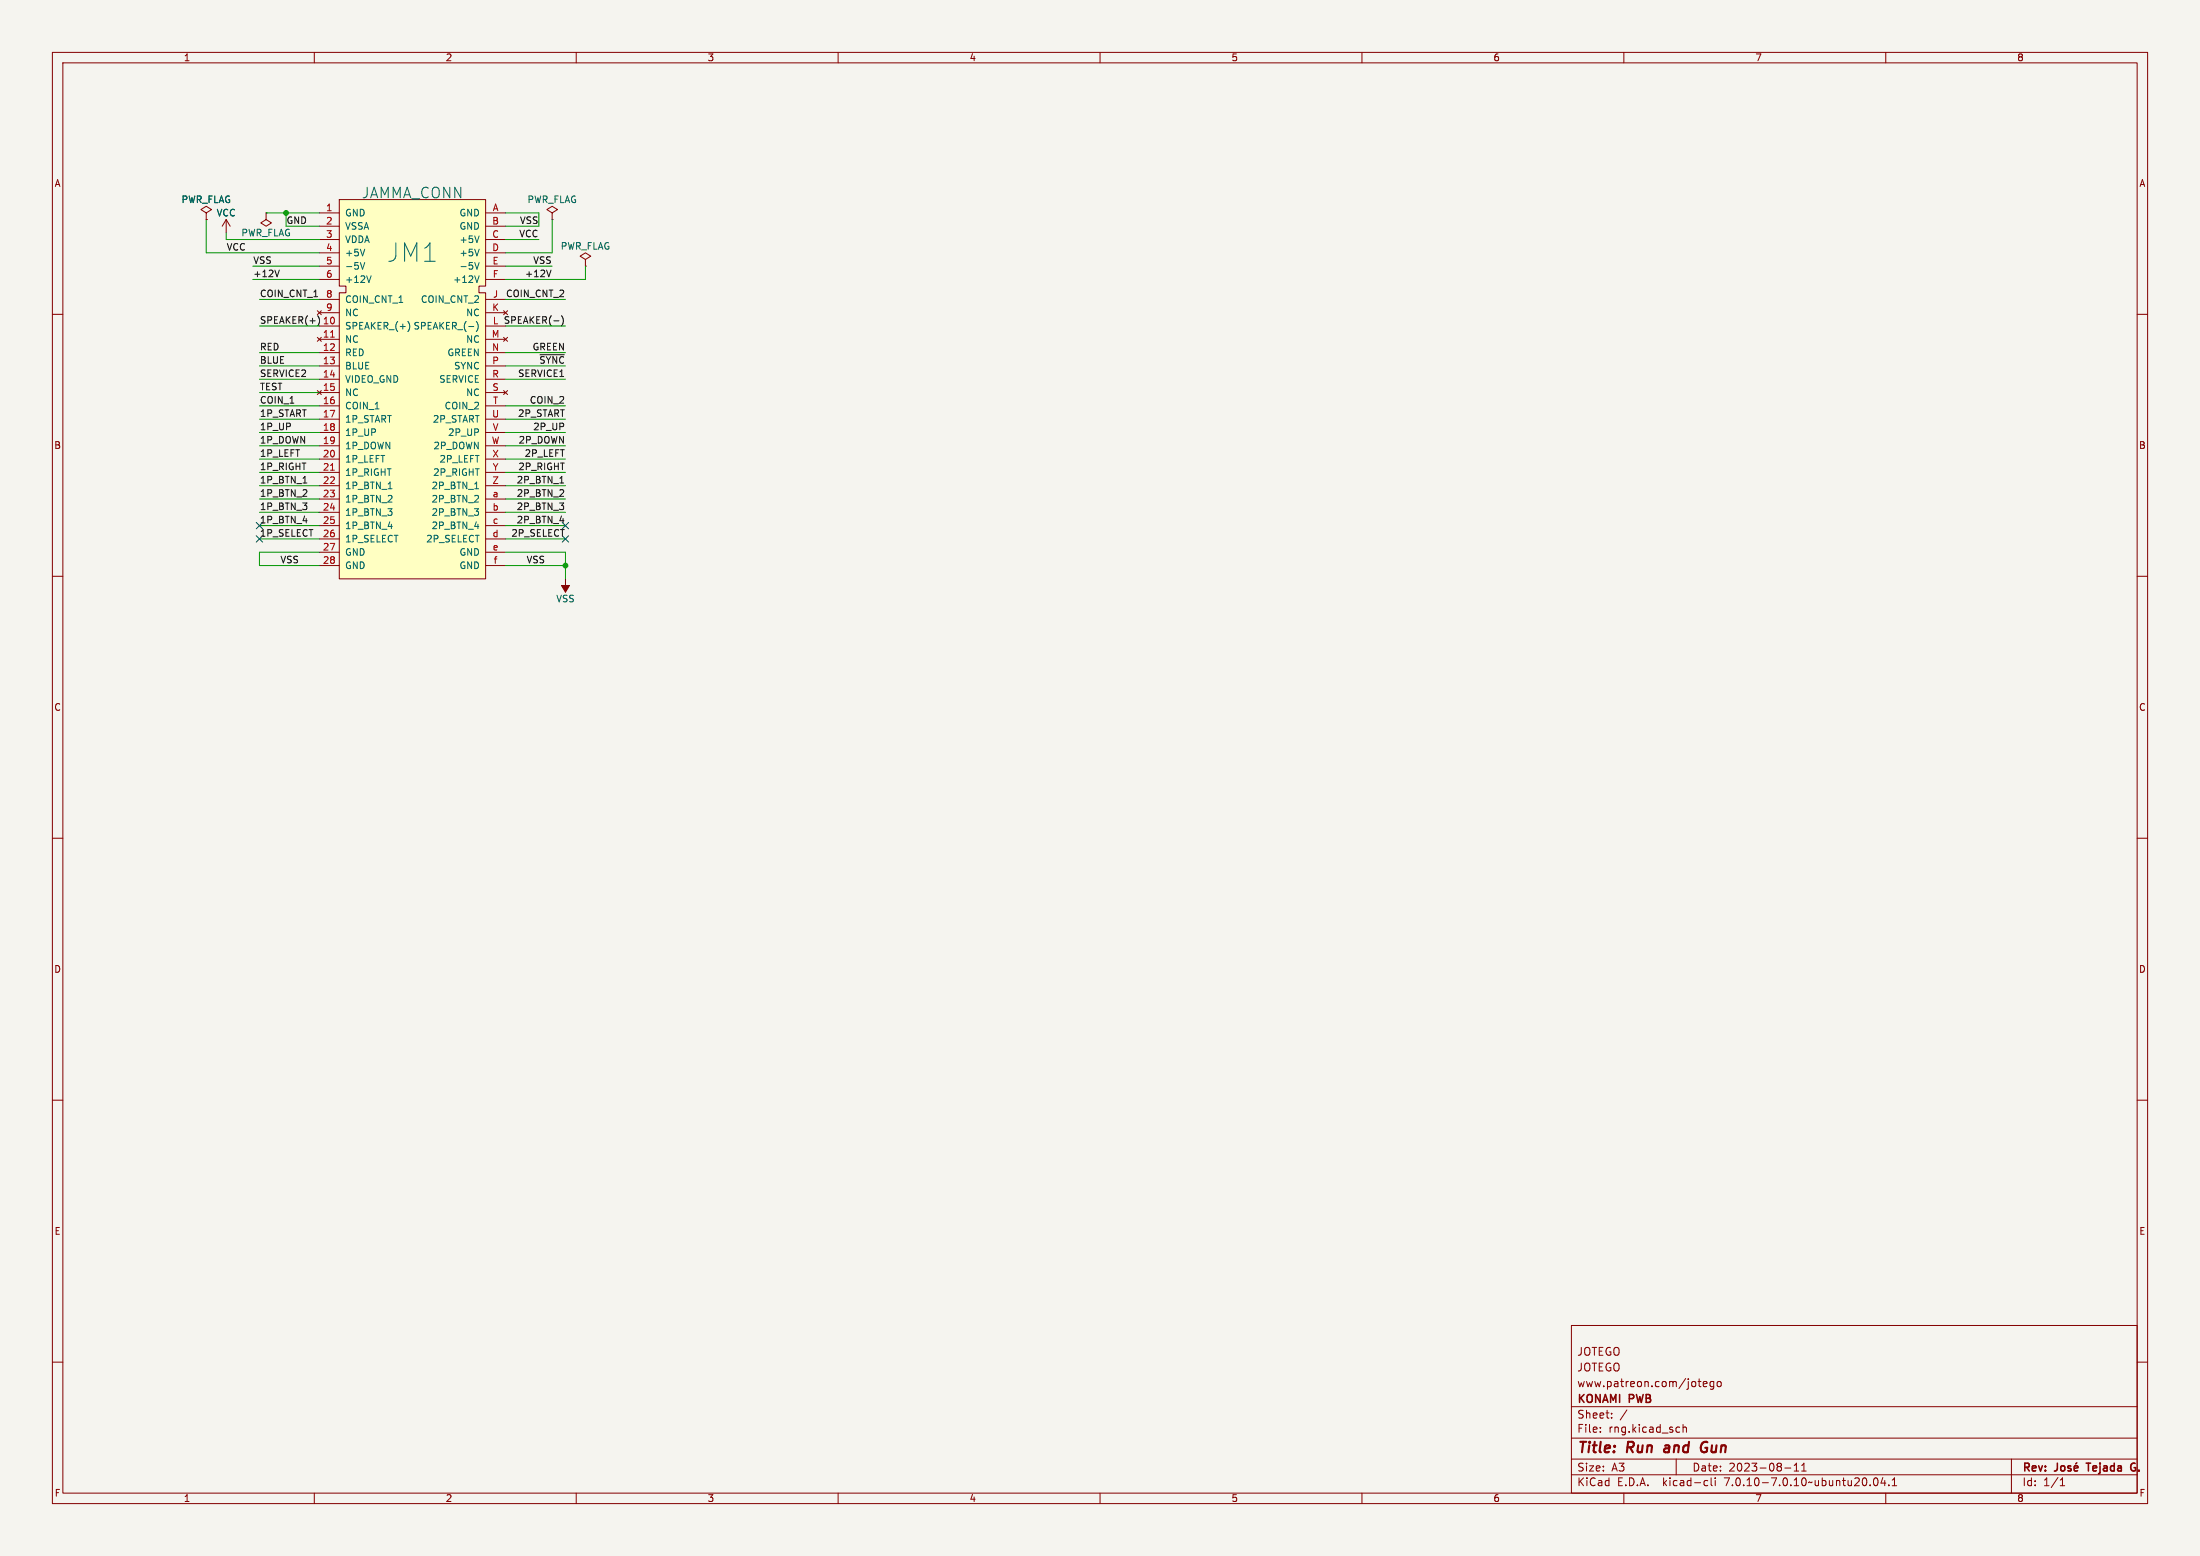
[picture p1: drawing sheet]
<svg xmlns="http://www.w3.org/2000/svg" width="420mm" height="297mm" viewBox="0 0 420 297" stroke-linecap="round" stroke-linejoin="round" font-family="sans-serif">
<path d="M0 0h420v297h-420z" fill="#f5f4ef" stroke="#f5f4ef" stroke-width=".19"/>
<g fill="none" stroke="#840000" stroke-width=".19">
<path d="M10 10h400v277h-400zM12 12h396v273h-396zM60 10v2M110 10v2M160 10v2M210 10v2M260 10v2M310 10v2M360 10v2M10 60h2M39.4 40.6l1-.6-1-.6-1 .6 1 .6v1.3M39.4 41.9h.1"/>
<path d="M43.2 41.9l-.8 1.3M43.2 41.9v2.6M43.2 41.9l.7 1.3M50.8 40.6v1.3l1 .6-1 .7-1-.7 1-.6M50.8 40.6h.1M105.4 40.6l1-.6-1-.6-1 .6 1 .6v1.3M105.4 41.9h.1M111.8 49.5l1-.6-1-.6-1.1 .6 1.1 .6v1.3M111.8 50.8h.1M408 60h2M10 110h2M107.9 110.5v2.5"/>
<path d="M408 110h2M10 160h2M408 160h2M10 210h2M408 210h2M10 260h2M300 253h108v32h-108zM408 260h2M300 278.5h108M300 274.5h108M300 268.5h108M305.5 273.2v.2"/>
<path d="M305.5 272.5v.1M307.7 270.5v.2M307.7 269.8v.1M310.6 269.1l-1.3 1.9M320 278.5v3M320.5 272.4l.2 .1M320.7 273.3l-.2 .1M321.3 271.9v1.5M321.3 272.5l.2-.1 .4 .1v.9M324.2 263.7h.5M324.6 264.7h.1M325.2 264.2l.7-.2-.1-.2-.4-.1-.2 .2v.7h.6"/>
<path d="M327.2 263.8l-.5-.1-.3 .3 .2 .6h.6M327.2 263.7v1.2l-.3 .3-.4-.1M327.9 263.8l.2-.1 .4 .1 .1 .6-.2 .2-.3 .1-.2-.2zM342.5 279.7l.4-.4v1.5M343.9 279.7l.5-.4v1.5M384 278.5v6.5M60 285v2M110 285v2M160 285v2M210 285v2M260 285v2M300 281.5h108"/>
<path d="M310 285v2M325.6 282.6l.4 .1M326 283.5l-.4 .1M326.7 282.1v1.3l.2 .2M327.4 282.1v.1M327.4 282.6v1M340.7 280.2h1.2M342.5 280.8h.9M343.9 280.8h.9M357 283.4v.2M357.8 282.2l.2-.1a.8 .8 0 0 1 .5 .7 .8 .8 0 0 1-.5 .8l-.2-.2-.1-.4zM359.4 282l-.3 1.1h.9"/>
<path d="M359.8 282.6v1M360 285v2M360.6 283.4v.2M361.2 283.6h.9M361.2 282.5l.5-.4v1.5M393.3 283.6h.9M393.3 282.5l.4-.4v1.5"/>
</g>
<path d="M392.8 279.3v1.1a.48 .48 0 0 1-.6 .4M393.5 279.9l.4-.1 .3 .3v.4l-.3 .3-.4-.1-.1-.2zM395.3 279.9l-.3-.1-.2 .2v.2l.5 .2v.3h-.5M396.5 279.2l-.2 .2M398.3 279.3h.8M407.5 279.3a.75 .75 0 0 0-.7 .7 .75 .75 0 0 0 .6 .8l.2-.1M396 280.3l.7-.2-.1-.2-.4-.1-.2 .2v.7h.6M407.4 280.1h.3" fill="none" stroke="#840000" stroke-width=".3"/>
<path d="M317.8 276.5l-.1 .4 .2 .3M324.7 276.7a.63 .63 0 0 0 1 .4M325.5 276.3h.4M325.8 275.2a.91 .91 0 0 0-1.1 .9" fill="none" stroke="#840000" stroke-width=".4"/>
<path d="M107.2 111.8h1.5l-.8 1.2z" fill="#840000" stroke="#840000" stroke-width=".19"/>
<path d="M64.8 38.1h27.9v16.5h-1.3v1.3h1.3v54.6h-27.9v-54.6h1.2v-1.3h-1.2z" fill="#ffffc2"/>
<g fill="none" stroke="#840000" stroke-width=".19">
<path d="M64.8 38.1h27.9v16.5h-1.3v1.3h1.3v54.6h-27.9v-54.6h1.2v-1.3h-1.2zM39.4 41.9h.1M60.6 59.3l.7 .8M61 40.6h3.8M61 43.2h3.8M61 45.7h3.8M61 48.3h3.8M61 50.8h3.8M61 53.3h3.8M61 57.2h3.8M61 59.7h3.8M61.3 59.3l-.7 .8"/>
<path d="M92.7 40.6h3.8M92.7 43.2h3.8M92.7 45.7h3.8M92.7 48.3h3.8M92.7 50.8h3.8M92.7 53.3h3.8M92.7 57.2h3.8M92.7 59.7h3.8M96.1 59.3l.8 .8M96.9 59.3l-.8 .8M60.6 64.4l.7 .8M60.6 74.5l.7 .8"/>
<path d="M61 62.2h3.8M61 64.8h3.8M61 67.3h3.8M61 69.9h3.8M61 72.4h3.8M61 74.9h3.8M61 77.5h3.8M61.3 64.4l-.7 .8M61.3 74.5l-.7 .8M92.7 62.2h3.8M92.7 64.8h3.8M92.7 67.3h3.8"/>
<path d="M92.7 69.9h3.8M92.7 72.4h3.8M92.7 74.9h3.8M92.7 77.5h3.8M96.1 64.4l.8 .8M96.1 74.5l.8 .8M96.9 64.4l-.8 .8M96.9 74.5l-.8 .8M61 80h3.8M61 82.6h3.8M61 85.1h3.8M61 87.6h3.8"/>
<path d="M61 90.2h3.8M61 92.7h3.8M61 95.3h3.8M61 97.8h3.8M92.7 80h3.8M92.7 82.6h3.8M92.7 85.1h3.8M92.7 87.6h3.8M92.7 90.2h3.8M92.7 92.7h3.8M92.7 95.3h3.8M92.7 97.8h3.8"/>
<path d="M61 100.3h3.8M61 102.9h3.8M61 105.4h3.8M61 108h3.8M92.7 100.3h3.8M92.7 102.9h3.8M92.7 105.4h3.8M92.7 108h3.8"/>
</g>
<path d="M68.8 50.1l.4 1.3 .4-1.3M69.6 47.6l-.4 1.2M70.8 52.6l-.4 1.3M90.6 50.1l.4 1.3 .5-1.3M91.5 45l-.5 1.3M91.5 47.6l-.5 1.2M91.5 52.6l-.5 1.3M77.9 61.4a1.46 1.46 0 0 1 0 1.9M90.9 61.4a1.46 1.46 0 0 1 0 1.9M74.1 93.3h.7M90.6 93.3h.8" fill="none" stroke="#006464" stroke-width=".19"/>
<path d="M63.1 64.4h.7M63.1 89.8h.7" fill="none" stroke="#a90000" stroke-width=".19"/>
<path d="M53.3 51.6l-.4 1.2M105.2 51.6l-.4 1.2M60.6 60.3a1.46 1.46 0 0 1 0 1.9M103.1 67.7h4.6M105.7 61.2h1M107.2 60.3a1.46 1.46 0 0 1 0 1.9M57.9 92.2h.7M106.9 92.2h.7" fill="none" stroke="#0f0f0f" stroke-width=".19"/>
<g fill="none" stroke="#009600" stroke-width=".19">
<path d="M39.4 41.9v6.4h21.6M43.2 44.5v1.2h17.8M48.3 53.3h12.7M48.3 50.8h12.7M49.5 57.2h11.5M50.8 40.6h10.2M54.6 40.6v2.6h6.4M96.5 40.6h6.4v2.6h-6.4M96.5 50.8h8.9M96.5 45.7h6.4M96.5 57.2h11.4M105.4 41.9v6.4h-8.9"/>
<path d="M111.8 50.8v2.5h-15.3M49.5 72.4h11.5M49.5 67.3h11.5M49.5 74.9h11.5M49.5 69.9h11.5M49.5 62.2h11.5M49.5 77.5h11.5M96.5 72.4h11.4M96.5 67.3h11.4M96.5 69.9h11.4M96.5 62.2h11.4M96.5 77.5h11.4"/>
<path d="M49.5 87.6h11.5M49.5 92.7h11.5M49.5 95.3h11.5M49.5 90.2h11.5M49.5 82.6h11.5M49.5 85.1h11.5M49.5 80h11.5M49.5 97.8h11.5M96.5 87.6h11.4M96.5 92.7h11.4M96.5 95.3h11.4M96.5 90.2h11.4"/>
<path d="M96.5 82.6h11.4M96.5 85.1h11.4M96.5 80h11.4M96.5 97.8h11.4M49.5 102.9h11.5M49.5 100.3h11.5M61 105.4h-11.5v2.6h11.5M96.5 105.4h11.4v5.1M96.5 108h11.4M96.5 102.9h11.4M96.5 100.3h11.4"/>
</g>
<path d="M48.9 99.7l1.2 1.2M50.1 99.7l-1.2 1.2M107.3 99.7l1.3 1.2M108.6 99.7l-1.3 1.2M48.9 102.3l1.2 1.2M50.1 102.3l-1.2 1.2M107.3 102.3l1.3 1.2M108.6 102.3l-1.3 1.2" fill="none" stroke="#000084" stroke-width=".19"/>
<g fill="#009600" stroke="#009600" stroke-width=".19">
<circle cx="54.6" cy="40.6" r=".46"/>
<circle cx="107.9" cy="108" r=".46"/>
</g>
<text font-size="4.9" fill="#006464" x="73.9" y="50.2">JM1</text>
<text font-size="2.8" fill="#006464" x="69" y="38.1">JAMMA_CONN</text>
<g font-size="2.8" fill="#840000">
<text x="301" y="277.9">Title:</text>
<text x="310.6" y="277.9">Run</text>
<text x="318.6" y="277.9">and</text>
<text x="326.3" y="277.9">Gun</text>
</g>
<g font-size="2.1" fill="#840000">
<text x="301" y="262">JOTEGO</text>
<text x="301" y="259">JOTEGO</text>
<text x="301" y="268.2">KONAMI</text>
<text x="301" y="265">www.patreon.com/jotego</text>
<text x="311.1" y="268.2">PWB</text>
<text x="301" y="273.7">File:</text>
<text x="301" y="271">Sheet:</text>
<text x="307.1" y="273.7">rng.kicad_sch</text>
<text x="301" y="281.1">Size:</text>
<text x="307.6" y="281.1">A3</text>
<text x="323" y="281.1">Date:</text>
<text x="330" y="281.1">2023-08-11</text>
<text x="386" y="281.3">Rev:</text>
<text x="399.1" y="281.3">Tejada</text>
<text x="408.1" y="281.3">G.</text>
<text x="301" y="283.9">KiCad</text>
<text x="308.7" y="283.9">E.D.A.</text>
<text x="317.6" y="283.9">kicad-cli</text>
<text x="329.5" y="283.9">7.0.10-7.0.10~ubuntu20.04.1</text>
<text x="386" y="283.9">Id:</text>
<text x="390.1" y="283.9">1/1</text>
</g>
<g font-size="1.8" fill="#840000">
<text x="35" y="11.9">1</text>
<text x="85" y="11.9">2</text>
<text x="135" y="11.9">3</text>
<text x="185" y="11.9">4</text>
<text x="235" y="11.9">5</text>
<text x="285" y="11.9">6</text>
<text x="335" y="11.9">7</text>
<text x="385" y="11.9">8</text>
<text x="10.3" y="35.9">A</text>
<text x="408.3" y="35.9">A</text>
<text x="10.3" y="85.9">B</text>
<text x="408.2" y="85.9">B</text>
<text x="10.3" y="135.9">C</text>
<text x="408.2" y="135.9">C</text>
<text x="10.3" y="185.9">D</text>
<text x="408.2" y="185.9">D</text>
<text x="10.3" y="235.9">E</text>
<text x="408.3" y="235.9">E</text>
<text x="10.3" y="285.9">F</text>
<text x="35" y="286.9">1</text>
<text x="85" y="286.9">2</text>
<text x="135" y="286.9">3</text>
<text x="185" y="286.9">4</text>
<text x="235" y="286.9">5</text>
<text x="285" y="286.9">6</text>
<text x="335" y="286.9">7</text>
<text x="385" y="286.9">8</text>
<text x="408.3" y="285.9">F</text>
</g>
<g font-size="1.8" fill="#006464">
<text x="34.6" y="39">PWR_FLAG</text>
<text x="41.3" y="41.5">VCC</text>
<text x="65.8" y="41.5">GND</text>
<text x="87.6" y="41.5">GND</text>
<text x="100.6" y="39">PWR_FLAG</text>
<text x="46" y="45.3">PWR_FLAG</text>
<text x="65.8" y="44">VSSA</text>
<text x="65.8" y="46.6">VDDA</text>
<text x="87.6" y="44">GND</text>
<text x="87.6" y="46.6">+5V</text>
<text x="106.9" y="47.9">PWR_FLAG</text>
<text x="65.8" y="49.1">+5V</text>
<text x="65.8" y="51.7">-5V</text>
<text x="87.6" y="49.1">+5V</text>
<text x="87.6" y="51.7">-5V</text>
<text x="65.8" y="54.2">+12V</text>
<text x="65.8" y="58">COIN_CNT_1</text>
<text x="80.2" y="58">COIN_CNT_2</text>
<text x="86.4" y="54.2">+12V</text>
<text x="65.8" y="63.1">SPEAKER_(+)</text>
<text x="65.8" y="65.6">NC</text>
<text x="65.8" y="60.6">NC</text>
<text x="78.9" y="63.1">SPEAKER_(-)</text>
<text x="88.9" y="60.6">NC</text>
<text x="88.9" y="65.6">NC</text>
<text x="65.8" y="68.2">RED</text>
<text x="65.8" y="70.7">BLUE</text>
<text x="85.3" y="68.2">GREEN</text>
<text x="86.6" y="70.7">SYNC</text>
<text x="65.8" y="73.3">VIDEO_GND</text>
<text x="65.8" y="75.8">NC</text>
<text x="83.7" y="73.3">SERVICE</text>
<text x="88.9" y="75.8">NC</text>
<text x="65.8" y="78.3">COIN_1</text>
<text x="65.8" y="80.9">1P_START</text>
<text x="65.8" y="83.4">1P_UP</text>
<text x="82.5" y="80.9">2P_START</text>
<text x="84.8" y="78.3">COIN_2</text>
<text x="85.4" y="83.4">2P_UP</text>
<text x="65.8" y="86">1P_DOWN</text>
<text x="65.8" y="88.5">1P_LEFT</text>
<text x="82.7" y="86">2P_DOWN</text>
<text x="83.8" y="88.5">2P_LEFT</text>
<text x="65.8" y="91">1P_RIGHT</text>
<text x="65.8" y="93.6">1P_BTN_1</text>
<text x="82.3" y="93.6">2P_BTN_1</text>
<text x="82.6" y="91">2P_RIGHT</text>
<text x="65.8" y="96.1">1P_BTN_2</text>
<text x="65.8" y="98.7">1P_BTN_3</text>
<text x="65.8" y="101.2">1P_BTN_4</text>
<text x="82.3" y="96.1">2P_BTN_2</text>
<text x="82.3" y="98.7">2P_BTN_3</text>
<text x="82.3" y="101.2">2P_BTN_4</text>
<text x="65.8" y="103.7">1P_SELECT</text>
<text x="65.8" y="106.3">GND</text>
<text x="81.3" y="103.7">2P_SELECT</text>
<text x="87.6" y="106.3">GND</text>
<text x="65.8" y="108.8">GND</text>
<text x="87.6" y="108.8">GND</text>
<text x="106.1" y="115.2">VSS</text>
</g>
<g font-size="1.8" fill="#a90000">
<text x="62.2" y="40.4">1</text>
<text x="94" y="40.4">A</text>
<text x="62.2" y="42.9">2</text>
<text x="62.2" y="45.5">3</text>
<text x="93.9" y="42.9">B</text>
<text x="93.9" y="45.5">C</text>
<text x="62.2" y="48">4</text>
<text x="62.2" y="50.5">5</text>
<text x="62.2" y="53.1">6</text>
<text x="93.9" y="48">D</text>
<text x="93.9" y="50.5">E</text>
<text x="94" y="53.1">F</text>
<text x="62.2" y="56.9">8</text>
<text x="62.2" y="59.4">9</text>
<text x="93.9" y="59.4">K</text>
<text x="94" y="56.9">J</text>
<text x="61.6" y="62">10</text>
<text x="61.6" y="64.5">11</text>
<text x="93.8" y="64.5">M</text>
<text x="61.6" y="67.1">12</text>
<text x="61.6" y="69.6">13</text>
<text x="93.8" y="67.1">N</text>
<text x="93.9" y="69.6">P</text>
<text x="61.6" y="72.1">14</text>
<text x="61.6" y="74.7">15</text>
<text x="61.6" y="77.2">16</text>
<text x="93.9" y="72.1">R</text>
<text x="93.9" y="74.7">S</text>
<text x="94" y="77.2">T</text>
<text x="61.6" y="79.8">17</text>
<text x="61.6" y="82.3">18</text>
<text x="93.8" y="79.8">U</text>
<text x="94" y="82.3">V</text>
<text x="61.6" y="84.8">19</text>
<text x="61.6" y="87.4">20</text>
<text x="61.6" y="89.9">21</text>
<text x="93.8" y="84.8">W</text>
<text x="93.9" y="87.4">X</text>
<text x="94" y="89.9">Y</text>
<text x="61.6" y="92.5">22</text>
<text x="61.6" y="95">23</text>
<text x="93.9" y="92.5">Z</text>
<text x="93.9" y="95">a</text>
<text x="61.6" y="97.5">24</text>
<text x="61.6" y="100.1">25</text>
<text x="93.9" y="97.5">b</text>
<text x="94" y="100.1">c</text>
<text x="61.6" y="102.6">26</text>
<text x="61.6" y="105.2">27</text>
<text x="61.6" y="107.7">28</text>
<text x="93.9" y="102.6">d</text>
<text x="94" y="105.2">e</text>
<text x="94.2" y="107.7">f</text>
</g>
<g font-size="1.8" fill="#0f0f0f">
<text x="43.2" y="47.9">VCC</text>
<text x="54.6" y="42.8">GND</text>
<text x="99" y="45.4">VCC</text>
<text x="99.2" y="42.8">VSS</text>
<text x="48.3" y="53">+12V</text>
<text x="48.3" y="50.5">VSS</text>
<text x="100.1" y="53">+12V</text>
<text x="101.7" y="50.5">VSS</text>
<text x="49.5" y="56.8">COIN_CNT_1</text>
<text x="96.5" y="56.8">COIN_CNT_2</text>
<text x="49.5" y="61.9">SPEAKER(+)</text>
<text x="94" y="62">L SPEAKER(-)</text>
<text x="49.5" y="69.5">BLUE</text>
<text x="49.5" y="67">RED</text>
<text x="101.6" y="67">GREEN</text>
<text x="102.8" y="69.5">~{SYNC}</text>
<text x="49.5" y="72">SERVICE2</text>
<text x="49.5" y="74.6">TEST</text>
<text x="49.5" y="77.1">COIN_1</text>
<text x="98.8" y="72">SERVICE1</text>
<text x="101" y="77.1">COIN_2</text>
<text x="49.5" y="79.7">1P_START</text>
<text x="49.5" y="82.2">1P_UP</text>
<text x="98.8" y="79.7">2P_START</text>
<text x="101.7" y="82.2">2P_UP</text>
<text x="49.5" y="89.8">1P_RIGHT</text>
<text x="49.5" y="84.7">1P_DOWN</text>
<text x="49.5" y="87.3">1P_LEFT</text>
<text x="98.9" y="89.8">2P_RIGHT</text>
<text x="98.9" y="84.7">2P_DOWN</text>
<text x="100.1" y="87.3">2P_LEFT</text>
<text x="49.5" y="92.4">1P_BTN_1</text>
<text x="49.5" y="94.9">1P_BTN_2</text>
<text x="98.6" y="92.4">2P_BTN_1</text>
<text x="98.6" y="94.9">2P_BTN_2</text>
<text x="49.5" y="100">1P_BTN_4</text>
<text x="49.5" y="97.4">1P_BTN_3</text>
<text x="98.6" y="100">2P_BTN_4</text>
<text x="98.6" y="97.4">2P_BTN_3</text>
<text x="49.5" y="102.5">1P_SELECT</text>
<text x="53.4" y="107.6">VSS</text>
<text x="97.5" y="102.5">2P_SELECT</text>
<text x="100.4" y="107.6">VSS</text>
</g>
</svg>
